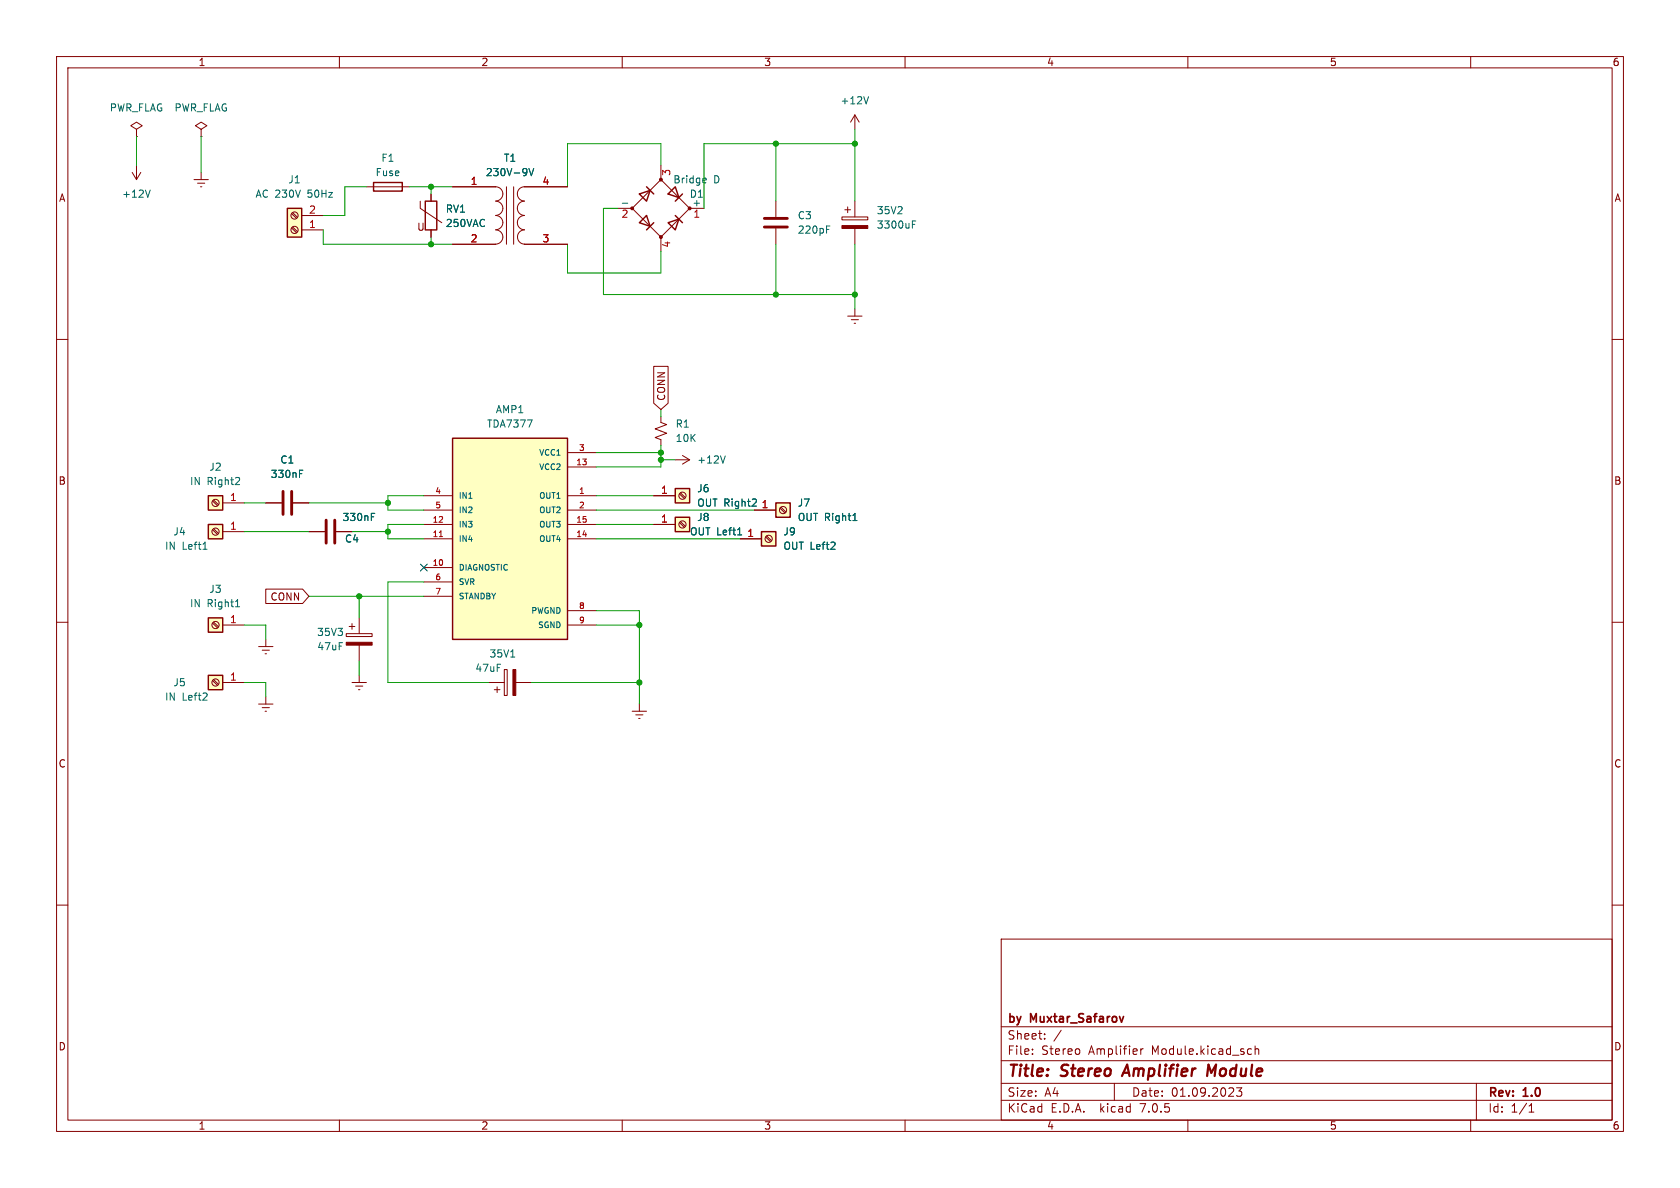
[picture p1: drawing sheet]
<svg xmlns="http://www.w3.org/2000/svg" width="297mm" height="210mm" viewBox="0 0 297 210" stroke-linecap="round" stroke-linejoin="round" font-family="sans-serif">
<g fill="none" stroke="#840000" stroke-width=".18">
<path d="M10 10h277v190h-277zM12 12h273v186h-273zM60 10v2M110 10v2M160 10v2M210 10v2M260 10v2M23.4 30.5l.7 1.3M24.1 22.9l1-.7-1-.6-1 .6 1 .7v1.2M24.1 24.1h.1M24.1 29.2v2.6M24.9 30.5l-.8 1.3"/>
<path d="M34.3 31.8h2.5M34.9 32.4h1.3M35.4 33h.3M35.6 22.9l1-.7-1-.6-1.1 .6 1.1 .7v1.2M35.6 24.1h.1M35.6 30.5v1.3M51.6 37.8l.8 .8M51.7 37.6l.9 .8M53.3 38.1h3.8M64.8 33h7.6M74.3 35.6v1.2l3.8 2.6M76.2 34.3v1.3"/>
<path d="M80 33h7.6a1.26 1.26 0 0 1 1.3 1.3 1.26 1.26 0 0 1-1.3 1.2M87.6 38.1a1.26 1.26 0 0 1 1.3 1.3 1.26 1.26 0 0 1-1.3 1.2M87.6 35.6a1.26 1.26 0 0 1 1.3 1.2 1.26 1.26 0 0 1-1.3 1.3M89.5 33v10.2M90.8 33v10.2M92.7 38.1a1.26 1.26 0 0 0-1.2 1.3 1.26 1.26 0 0 0 1.2 1.2M92.7 35.6a1.26 1.26 0 0 0-1.2 1.2 1.26 1.26 0 0 0 1.2 1.3M100.3 33h-7.6a1.26 1.26 0 0 0-1.2 1.3 1.26 1.26 0 0 0 1.2 1.2M109.2 36.8h2.6M111.8 36.8l5-5 5.1 5-5.1 5.1zM116.8 29.2v2.6M121.9 36.8h2.6"/>
<path d="M137.2 35.6v2.8M148.8 38.4h4.6v.5h-4.6zM149.4 37.1h1M149.9 36.6v1M151.1 20.3l-.7 1.3M151.1 20.3v2.6M151.1 35.6v2.8M151.1 20.3l.8 1.3M10 60h2M51.6 40.3l.8 .8M51.7 40.1l.9 .9M53.3 40.6h3.8"/>
<path d="M76.2 40.6v1.3M80 43.2h7.6M87.6 40.6a1.26 1.26 0 0 1 1.3 1.3 1.26 1.26 0 0 1-1.3 1.3M92.7 43.2h7.6M92.7 40.6a1.26 1.26 0 0 0-1.2 1.3 1.26 1.26 0 0 0 1.2 1.3M116.8 41.9v2.6M137.2 40.4v2.8M149.9 55.9h2.5M150.5 56.5h1.3M151 57.2h.3M151.1 40.4v2.8M151.1 54.6v1.3"/>
<path d="M285 60h2M115.6 64.8h2.5v6.5l-1.3 1.1-1.2-1.1zM116.8 73.7v1l1.1 .4-2.1 .7 2.1 .8-2.1 .7 1 .4v1M37.6 88.6l.9 .8M37.6 93.6l.9 .9M37.8 88.4l.8 .8M37.8 93.5l.8 .8M39.4 88.9h3.8M39.4 94h3.8M47 88.9h2.8M51.8 88.9h2.8M54.6 94h2.8"/>
<path d="M59.4 94h2.8M74.9 95.3h5.1M74.9 92.7h5.1M74.9 87.6h5.1M74.9 90.2h5.1M100.3 95.3h5.1M100.3 92.7h5.1M100.3 87.6h5.1M100.3 90.2h5.1M100.3 82.6h5.1M100.3 80h5.1M115.6 92.7h3.8"/>
<path d="M115.6 87.6h3.8M119.4 81.3h2.5M120.1 92.4l.9 .8M120.1 87.3l.9 .8M120.3 92.2l.9 .8M120.3 87.1l.9 .9M120.6 80.5l1.3 .8M121.9 81.3l-1.3 .7M130.8 95.3h3.8M133.3 90.2h3.9M135.4 94.9l.8 .9M135.5 94.7l.9 .9"/>
<path d="M137.9 89.8l.9 .9M138.1 89.7l.8 .8M10 110h2M37.6 110.2l.9 .8M37.8 110l.8 .8M39.4 110.5h3.8M45.7 114.3h2.6M46.4 114.9h1.2M46.9 115.6h.2M47 104.1h6.5l1.1 1.3-1.1 1.3h-6.5zM47 113v1.3M61.2 112h4.6v.5h-4.6z"/>
<path d="M61.7 110.7h1M62.2 110.2v1.1M63.5 109.2v2.8M63.5 114v2.8M63.5 119.4v1.3M74.9 100.3h5.1M74.9 102.9h5.1M74.9 105.4h5.1M89.2 118.4h.5v4.5h-.5zM100.3 108h5.1M100.3 110.5h5.1M285 110h2"/>
<path d="M37.6 120.3l.9 .9M37.8 120.1l.8 .9M39.4 120.7h3.8M45.7 124.5h2.6M46.4 125.1h1.2M46.9 125.7h.2M47 123.2v1.3M62.2 120.7h2.6M62.9 121.3h1.2M63.4 121.9h.2M86.4 120.7h2.8M87.4 121.9h1"/>
<path d="M87.9 121.4v1M91.2 120.7h2.8M111.8 125.7h2.5M112.4 126.4h1.3M112.9 127h.3M113 124.5v1.2M10 160h2M285 160h2M177 166h108v32h-108zM60 198v2M110 198v2M160 198v2"/>
<path d="M177 194.5h108M177 191.5h108M177 187.5h108M177 181.5h108M182.5 186.3v.1M182.5 185.5v.1M184.7 183.6v.1M184.7 182.8v.1M187.6 182.1l-1.3 2M190.8 185.5v.8M197 191.5v3M201.7 185.4v1"/>
<path d="M202.1 185.4l-.3 .1-.1 .2M210 198v2M217.2 193.8h.9M218 192.4v.5M218.6 192.3h.9l-.5 .6 .5 .1v.7l-.3 .1h-.4l-.2-.1M220.8 185.4l.4 .1M221.2 186.3l-.4 .1M221.9 185.5l.2-.1 .4 .1v.9M221.9 184.9v1.5M260 198v2M261 191.5v6.5M270.3 196.6h.9"/>
<path d="M270.3 195.5l.4-.4v1.5"/>
<circle cx="52.1" cy="38.1" r=".63"/>
<circle cx="52.1" cy="40.6" r=".63"/>
<circle cx="38.1" cy="88.9" r=".63"/>
<circle cx="38.1" cy="94" r=".63"/>
<circle cx="120.6" cy="92.7" r=".63"/>
<circle cx="120.6" cy="87.6" r=".63"/>
<circle cx="135.9" cy="95.2" r=".63"/>
<circle cx="138.4" cy="90.2" r=".63"/>
<circle cx="38.1" cy="110.5" r=".63"/>
<circle cx="38.1" cy="120.6" r=".63"/>
</g>
<path d="M214.1 189.6l-.5-1.4-.2 2" fill="none" stroke="#840000" stroke-width=".4"/>
<path d="M198.6 179.7l-.3 1" fill="none" stroke="#840000" stroke-width=".3"/>
<g fill="#ffffc2" stroke="#ffffc2" stroke-width=".18">
<path d="M134.6 94h2.6v2.5h-2.6z"/>
<path d="M119.4 91.4h2.5v2.6h-2.5z"/>
<path d="M119.4 86.4h2.5v2.5h-2.5z"/>
<path d="M137.2 88.9h2.5v2.5h-2.5z"/>
<path d="M80 77.5h20.3v35.5h-20.3z"/>
<path d="M36.8 87.6h2.6v2.6h-2.6z"/>
<path d="M50.8 36.8h2.5v5.1h-2.5z"/>
<path d="M36.8 92.7h2.6v2.6h-2.6z"/>
<path d="M36.8 119.4h2.6v2.5h-2.6z"/>
<path d="M36.8 109.2h2.6v2.6h-2.6z"/>
</g>
<g fill="none" stroke="#840000" stroke-width=".25">
<path d="M50.8 36.8h2.5v5.1h-2.5zM66 32.3h5.1v1.5h-5.1zM75.2 35.6h2v5h-2zM113 34.3l1.9-.6-.6 1.9zM113 39.4l1.3-1.3 .6 1.9zM114.3 33l1.3 1.3M115.6 39.4l-1.3 1.2M118.1 34.3l1.3-1.3 .6 1.9zM118.1 39.4l1.9-.7-.6 1.9zM119.4 38.1l1.2 1.3M120.6 34.3l-1.2 1.3M80 77.5h20.3v35.5h-20.3z"/>
<path d="M36.8 87.6h2.6v2.6h-2.6zM36.8 92.7h2.6v2.6h-2.6zM119.4 91.4h2.5v2.6h-2.5zM119.4 86.4h2.5v2.5h-2.5zM134.6 94h2.6v2.5h-2.6zM137.2 88.9h2.5v2.5h-2.5zM36.8 119.4h2.6v2.5h-2.6zM36.8 109.2h2.6v2.6h-2.6z"/>
</g>
<g fill="none" stroke="#006464" stroke-width=".18">
<path d="M153.5 17.1l-.4 1.3M26.5 33.6l-.4 1.3M93.5 29.8l.4 1.3 .5-1.3M110 35.9h1M124.4 31.5h.4l.1 .3-.7 .1M124.8 32.3h-.4M146.1 39.9h.6M161.3 39.7h.4M161.3 39.1h.6M93.2 74.2h.9l-.6 1.3M35.9 97.1h.7M42.1 84.4l.3 .2-.1 .3-.7 .8h.8"/>
<path d="M52.9 83.1h.7M65.6 90.7h.7M82.9 88.1h.5M128.2 80.6l-.4 1.3M130.4 94.6h.7M133.5 88.2l.2 .3v.3l-.8 .7h.8M146.8 97.1h.8M147.6 96v.4M150.8 92h.7M151 90.9l.1-.2v1.3M41.6 107.3h.8M41.9 106.2l.1-.2v1.3"/>
<path d="M90.3 116.1h.7M35.8 123.8h.8M36.6 122.6v.4"/>
</g>
<path d="M135.1 38.6h4.1M135.1 40.1h4.1M50 86.9v4M51.6 86.9v4M57.7 91.9v4.1M59.2 91.9v4.1" fill="none" stroke="#840000" stroke-width=".51"/>
<path d="M77.7 94.9h.5" fill="none" stroke="#a90000" stroke-width=".18"/>
<g fill="#840000" stroke="#840000" stroke-width=".18">
<path d="M148.8 39.9h4.6v.5h-4.6z"/>
<path d="M90.7 118.4h.5v4.5h-.5z"/>
<path d="M61.2 113.5h4.6v.5h-4.6z"/>
<circle cx="111.8" cy="36.8" r=".25"/>
<circle cx="116.8" cy="41.9" r=".25"/>
<circle cx="116.8" cy="31.7" r=".25"/>
<circle cx="121.9" cy="36.8" r=".25"/>
</g>
<g fill="none" stroke="#009600" stroke-width=".18">
<path d="M24.1 24.1v5.1M35.6 24.1v6.4M64.8 33h-3.8v5.1h-3.9M72.4 33h7.6M76.2 33v1.3M109.2 36.8h-2.5v15.3h44.4M116.8 29.2v-3.8h-16.5v7.6M137.2 25.4v10.2M151.1 22.9v12.7M151.1 25.4h-26.6v11.4M57.1 40.6v2.6h22.9M76.2 41.9v1.3"/>
<path d="M100.3 43.2v5.1h16.5v-3.8M137.2 43.2v8.9M151.1 43.2v11.4M116.8 72.4v1.3M116.8 78.7v3.9h-11.4M43.2 88.9h3.8M43.2 94h11.4M54.6 88.9h14M62.2 94h6.4M74.9 92.7h-6.3v2.6h6.3M74.9 87.6h-6.3v2.6h6.3M105.4 92.7h10.2"/>
<path d="M105.4 90.2h27.9M105.4 95.3h25.4M105.4 80h11.4M105.4 87.6h10.2M116.8 81.3h2.6M43.2 110.5h3.8v2.5M54.6 105.4h20.3M63.5 105.4v3.8M63.5 116.8v2.6M74.9 102.9h-6.3v17.8h17.8M105.4 108h7.6v16.5M105.4 110.5h7.6"/>
<path d="M43.2 120.7h3.8v2.5M94 120.7h19"/>
</g>
<path d="M74.3 99.7l1.2 1.2M75.5 99.7l-1.2 1.2" fill="none" stroke="#000084" stroke-width=".18"/>
<g fill="#009600" stroke="#009600" stroke-width=".18">
<circle cx="116.8" cy="81.3" r=".46"/>
<circle cx="116.8" cy="80" r=".46"/>
<circle cx="151.1" cy="25.4" r=".46"/>
<circle cx="137.2" cy="25.4" r=".46"/>
<circle cx="137.2" cy="52.1" r=".46"/>
<circle cx="151.1" cy="52.1" r=".46"/>
<circle cx="113" cy="110.5" r=".46"/>
<circle cx="68.6" cy="94" r=".46"/>
<circle cx="113" cy="120.7" r=".46"/>
<circle cx="76.2" cy="33" r=".46"/>
<circle cx="76.2" cy="43.2" r=".46"/>
<circle cx="63.5" cy="105.4" r=".46"/>
<circle cx="68.6" cy="88.9" r=".46"/>
</g>
<g font-size="2.8" fill="#840000">
<text x="178" y="190.8">Title:</text>
<text x="187.5" y="190.8">Stereo</text>
<text x="199.1" y="190.8">Amplifier</text>
<text x="214.5" y="190.8">Module</text>
</g>
<g font-size="2.1" fill="#840000">
<text x="178" y="183.9">Sheet:</text>
<text x="178" y="181.1">by</text>
<text x="182.1" y="181.1">Muxtar_Safarov</text>
<text x="178" y="186.6">File:</text>
<text x="184" y="186.6">Stereo</text>
<text x="192.4" y="186.6">Amplifier</text>
<text x="203.5" y="186.6">Module.kicad_sch</text>
<text x="178" y="196.8">KiCad</text>
<text x="178" y="194">Size:</text>
<text x="184.6" y="194">A4</text>
<text x="185.7" y="196.8">E.D.A.</text>
<text x="194.4" y="196.8">kicad</text>
<text x="200" y="194">Date:</text>
<text x="201.5" y="196.8">7.0.5</text>
<text x="206.9" y="194">01.09.2023</text>
<text x="263" y="194.2">Rev:</text>
<text x="263" y="196.8">Id:</text>
<text x="267" y="196.8">1/1</text>
<text x="269.2" y="194.2">1.0</text>
</g>
<g font-size="1.8" fill="#840000">
<text x="35" y="11.8">1</text>
<text x="85" y="11.8">2</text>
<text x="135" y="11.8">3</text>
<text x="185" y="11.8">4</text>
<text x="235" y="11.8">5</text>
<text x="285" y="11.8">6</text>
<text x="10.4" y="35.8">A</text>
<text x="285.4" y="35.8">A</text>
<text x="73.7" y="41">U</text>
<text x="117.8" y="71" transform="rotate(-90 117.8 71)">CONN</text>
<text x="10.3" y="85.8">B</text>
<text x="285.3" y="85.8">B</text>
<text x="47.8" y="106.3">CONN</text>
<text x="10.3" y="135.8">C</text>
<text x="285.3" y="135.8">C</text>
<text x="10.3" y="185.8">D</text>
<text x="285.3" y="185.8">D</text>
<text x="35" y="199.8">1</text>
<text x="85" y="199.8">2</text>
<text x="135" y="199.8">3</text>
<text x="185" y="199.8">4</text>
<text x="235" y="199.8">5</text>
<text x="285" y="199.8">6</text>
</g>
<g font-size="1.8" fill="#006464">
<text x="19.3" y="19.9">PWR_FLAG</text>
<text x="30.8" y="19.9">PWR_FLAG</text>
<text x="148.5" y="18.6">+12V</text>
<text x="67.4" y="28.8">F1</text>
<text x="89" y="28.8">T1</text>
<text x="21.5" y="35.1">+12V</text>
<text x="45.1" y="35.1">AC 230V</text>
<text x="50.9" y="32.6">J1</text>
<text x="54.4" y="35.1">50Hz</text>
<text x="66.3" y="31.3">Fuse</text>
<text x="85.8" y="31.3">230V-9V</text>
<text x="119" y="32.6">Bridge</text>
<text x="121.9" y="35.1">D1</text>
<text x="126.1" y="32.6">D</text>
<text x="78.7" y="37.8">RV1</text>
<text x="78.7" y="40.3">250VAC</text>
<text x="122.3" y="36.6">+</text>
<text x="141" y="38.9">C3</text>
<text x="141" y="41.5">220pF</text>
<text x="154.9" y="38">35V2</text>
<text x="154.9" y="40.6">3300uF</text>
<text x="86" y="75.8">TDA7377</text>
<text x="87.6" y="73.2">AMP1</text>
<text x="119.4" y="75.8">R1</text>
<text x="36.9" y="83.4">J2</text>
<text x="49.5" y="82.1">C1</text>
<text x="119.4" y="78.3">10K</text>
<text x="123.2" y="82.1">+12V</text>
<text x="33.5" y="85.9">IN</text>
<text x="36.6" y="85.9">Right2</text>
<text x="47.8" y="84.6">330nF</text>
<text x="123.2" y="87.2">J6</text>
<text x="123.2" y="89.7">OUT Right2</text>
<text x="141" y="89.7">J7</text>
<text x="30.6" y="94.8">J4</text>
<text x="60.5" y="92.3">330nF</text>
<text x="121.9" y="94.8">OUT Left1</text>
<text x="123.2" y="92.3">J8</text>
<text x="138.4" y="94.8">J9</text>
<text x="141" y="92.3">OUT Right1</text>
<text x="29.1" y="97.3">IN</text>
<text x="32.1" y="97.3">Left1</text>
<text x="60.9" y="96.1">C4</text>
<text x="138.4" y="97.3">OUT Left2</text>
<text x="33.5" y="107.5">IN</text>
<text x="36.6" y="107.5">Right1</text>
<text x="36.9" y="105">J3</text>
<text x="56" y="112.6">35V3</text>
<text x="56" y="115.1">47uF</text>
<text x="84" y="118.9">47uF</text>
<text x="86.5" y="116.4">35V1</text>
<text x="29.1" y="124">IN</text>
<text x="30.6" y="121.5">J5</text>
<text x="32.1" y="124">Left2</text>
</g>
<g font-size="1.8" fill="#a90000">
<text x="83.2" y="32.8">1</text>
<text x="95.9" y="32.8">4</text>
<text x="118.7" y="31.1" transform="rotate(-90 118.7 31.1)">3</text>
<text x="54.6" y="40.4">1</text>
<text x="54.6" y="37.8">2</text>
<text x="109.8" y="38.7">2</text>
<text x="122.5" y="38.7">1</text>
<text x="83.2" y="42.9">2</text>
<text x="95.9" y="42.9">3</text>
<text x="118.7" y="43.8" transform="rotate(-90 118.7 43.8)">4</text>
<text x="40.6" y="88.6">1</text>
<text x="116.8" y="87.4">1</text>
<text x="134.6" y="89.9">1</text>
<text x="40.6" y="93.7">1</text>
<text x="116.8" y="92.5">1</text>
<text x="132" y="95">1</text>
<text x="40.6" y="110.2">1</text>
<text x="40.6" y="120.4">1</text>
</g>
<g font-size="1.4" fill="#006464">
<text x="95.3" y="83.2">VCC2</text>
<text x="95.3" y="80.7">VCC1</text>
<text x="81" y="88.3">IN1</text>
<text x="95.3" y="88.3">OUT1</text>
<text x="81" y="95.9">IN4</text>
<text x="81" y="93.4">IN3</text>
<text x="81" y="90.9">IN2</text>
<text x="95.3" y="95.9">OUT4</text>
<text x="95.3" y="93.4">OUT3</text>
<text x="95.3" y="90.9">OUT2</text>
<text x="81" y="101">DIAGNOSTIC</text>
<text x="81" y="103.6">SVR</text>
<text x="81" y="106.1">STANDBY</text>
<text x="93.9" y="108.6">PWGND</text>
<text x="95.1" y="111.2">SGND</text>
</g>
<g font-size="1.4" fill="#a90000">
<text x="101.8" y="82.3">13</text>
<text x="102.3" y="79.8">3</text>
<text x="76.9" y="87.4">4</text>
<text x="76.9" y="89.9">5</text>
<text x="102.3" y="87.4">1</text>
<text x="102.3" y="89.9">2</text>
<text x="76.4" y="95">11</text>
<text x="76.4" y="92.5">12</text>
<text x="101.8" y="95">14</text>
<text x="101.8" y="92.5">15</text>
<text x="76.4" y="100.1">10</text>
<text x="76.9" y="102.6">6</text>
<text x="76.9" y="105.2">7</text>
<text x="102.3" y="107.7">8</text>
<text x="102.3" y="110.2">9</text>
</g>
</svg>
